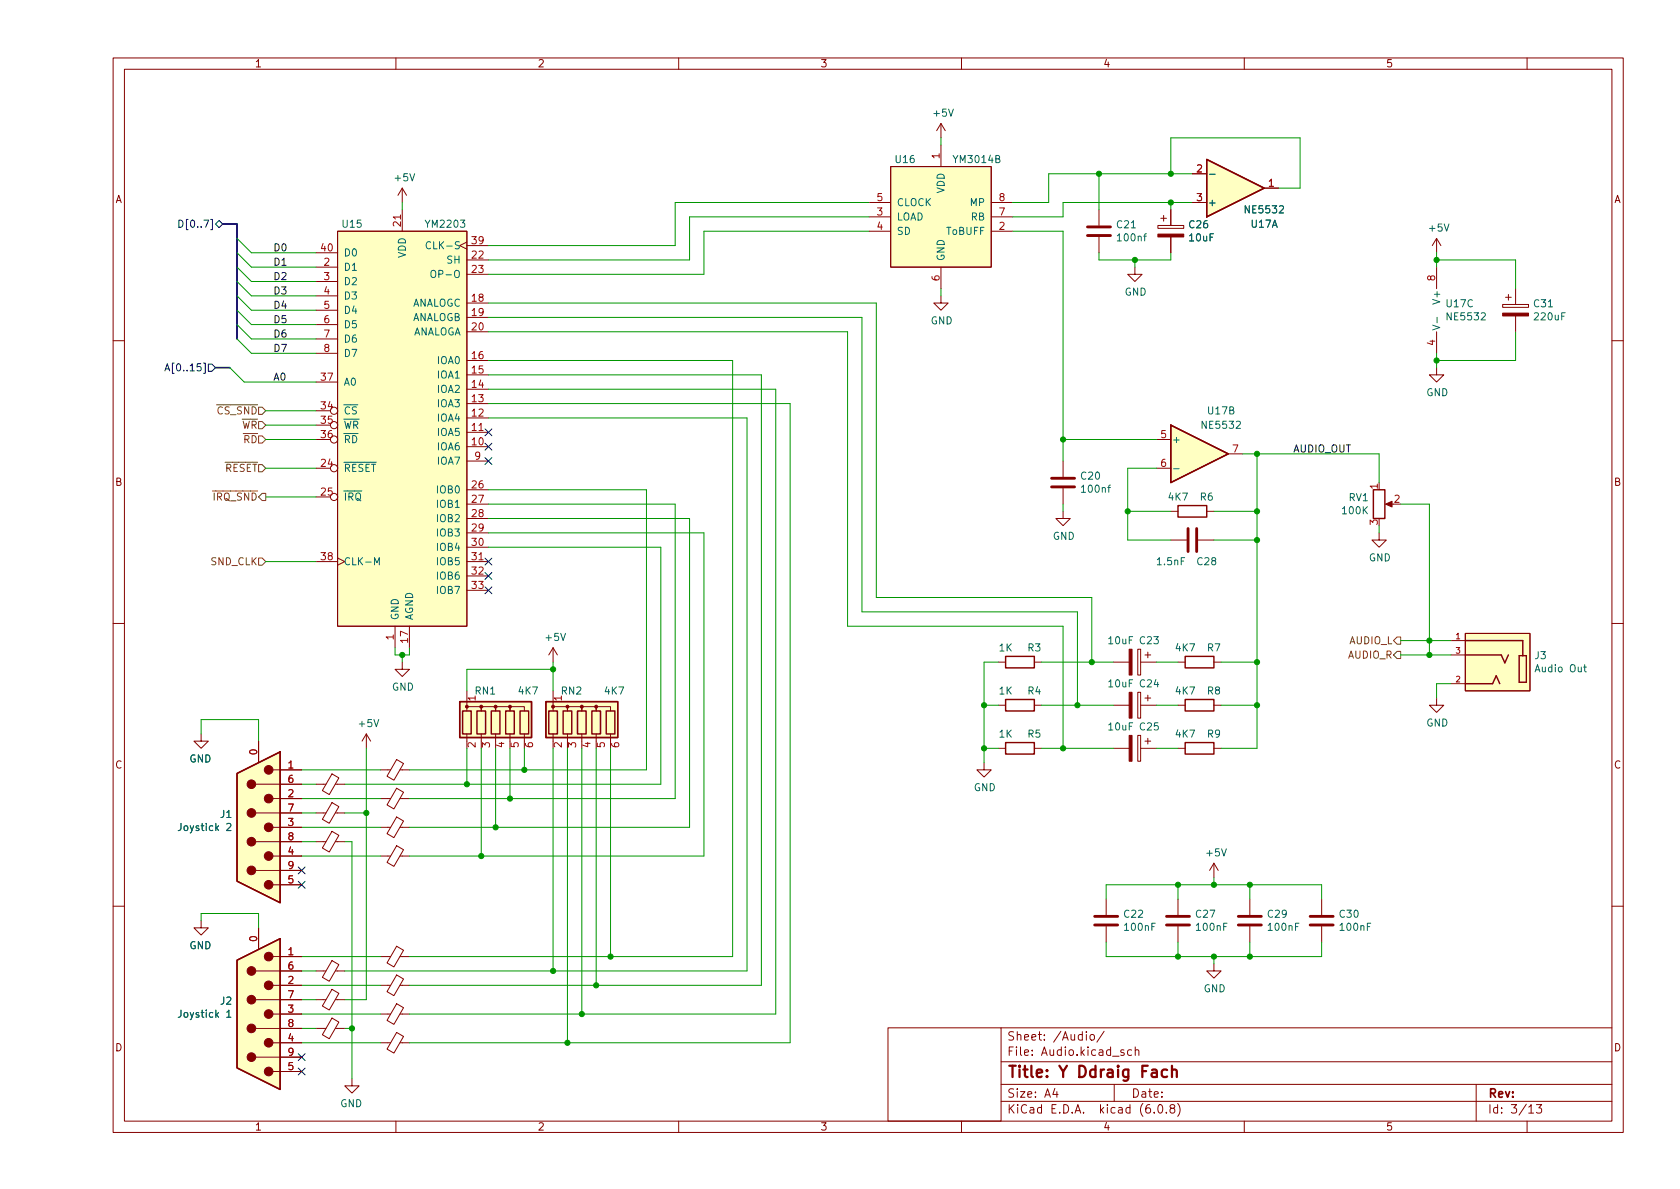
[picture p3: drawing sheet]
<svg xmlns="http://www.w3.org/2000/svg" width="297mm" height="210mm" viewBox="0 0 297 210" stroke-linecap="round" stroke-linejoin="round" font-family="sans-serif">
<g fill="none" stroke="#840000" stroke-width=".18">
<path d="M20 10.2h267v190.1h-267zM22 12.2h263v186.1h-263zM70 10.2v2M120 10.2v2M170 10.2v2M220 10.2v2M270 10.2v2M71.1 33.3v2.5M71.1 37.1v3.8M71.1 33.3l-.7 1.2M71.1 33.3l.8 1.2M153.7 35.8h3.8"/>
<path d="M153.7 38.3h3.8M157.5 29.5h17.8v17.7h-17.8zM166.4 21.8v2.6M166.4 25.6v3.9M166.4 21.8l-.8 1.3M166.4 21.8l.7 1.3M175.3 35.8h3.8M175.3 38.3h3.8M194.3 37.1v2.8M204.7 39.9h4.6v.5h-4.6zM205.2 38.6h1M205.7 38.1v1"/>
<path d="M207 37.1v2.8M210.8 30.7h2.6M210.8 35.8h2.6M223.5 33.3h2.6M55.9 47.2h3.8M55.9 49.8h3.8M55.9 52.3h3.8M55.9 44.7h3.8M55.9 54.9h3.8M55.9 57.4h3.8M55.9 59.9h3.8M59.7 40.9h22.8v69.8h-22.8z"/>
<path d="M82.5 42.8l-1.2 .6 1.2 .7M82.5 53.6h3.9M82.5 56.1h3.9M82.5 58.7h3.9M82.5 46h3.9M82.5 48.5h3.9M82.5 43.4h3.9M153.7 40.9h3.8M166.4 52.3v1.3h1.2l-1.2 1.3-1.3-1.3h1.3M166.4 47.2v3.8M175.3 40.9h3.8M194.3 41.9v2.8"/>
<path d="M200.7 47.2v1.3h1.2l-1.2 1.3-1.3-1.3h1.3M207 41.9v2.8M254 42.2l-.8 1.2M254 42.2v2.5M254 47.2v3.8M254 58.7v3.8M254 42.2l.8 1.2M265.7 53.8h4.6v.6h-4.6zM266.2 52.6h1M266.7 52.1v1M268 51v2.8M268 55.9v2.8"/>
<path d="M20 60.2h2M55.9 77.7h2.5M55.9 72.6h2.5M55.9 75.2h2.5M55.9 67.6h3.8M55.9 62.5h3.8M82.5 79h3.9M82.5 76.4h3.9M82.5 73.9h3.9M82.5 71.4h3.9M82.5 68.8h3.9M82.5 66.3h3.9"/>
<path d="M82.5 63.7h3.9M204.5 77.7h2.5M254 65v1.3h1.3l-1.3 1.3-1.3-1.3h1.3M285 60.2h2M55.9 82.8h2.5M55.9 87.9h2.5M55.9 99.3h3.8M59.7 98.7l1.3 .6-1.3 .6M82.5 86.6h3.9M82.5 89.1h3.9M82.5 91.7h3.9M82.5 94.2h3.9"/>
<path d="M82.5 96.8h3.9M82.5 99.3h3.9M82.5 81.5h3.9M188 90.4v1.3h1.2l-1.2 1.3-1.3-1.3h1.3M188 81.5v2.8M188 86.4v2.7M204.5 82.8h2.5M207 90.4h1.3M207 95.5h2.8M211.8 95.5h2.8M213.4 90.4h1.2M217.2 80.3h2.5"/>
<path d="M243.8 94.2v1.3h1.3l-1.3 1.3-1.2-1.3h1.2M245.4 89.1h1M20 110.2h2M69.8 110.7v3.8M71.1 117.1v1.3h1.3l-1.3 1.2-1.3-1.2h1.3M72.4 110.7v3.8M82.5 101.8h3.9M82.5 104.4h3.9M97.8 114.5l-.8 1.3M97.8 114.5v2.6M97.8 114.5l.8 1.3M176.5 117.1h1.3"/>
<path d="M182.9 117.1h1.2M196.8 117.1h2.8M201.2 114.8h.5v4.6h-.5zM201.7 117.1h2.8M202.4 115.8h1.1M202.9 115.3v1M208.3 117.1h1.2M214.6 117.1h1.3M256.5 113.3h2.6M256.5 115.8h2.6M259.1 112h11.4v10.2h-11.4zM285 110.2h2"/>
<path d="M35.6 129.8v1.3h-1.3l1.3 1.2 1.2-1.2h-1.2M45.2 138.7h8.1M45.7 131.1v3.8M48.3 136.1h5M55.9 138.7h1.7M58.7 136.8l1.2 .8-1.7 2.9-1.2-.7zM59.3 138.7h1.7M64.8 129.8l-.8 1.3M64.8 129.8v2.5M64.8 129.8l.7 1.3M67.3 136.1h1.8M70.1 139.4l1.2 .7-1.7 2.9-1.2-.7z"/>
<path d="M70.1 134.3l1.2 .7-1.7 3-1.2-.7zM70.7 136.1h1.7M82.5 125.7v-.7h2.6v.7v-.7h2.5v.7v-.7h2.6v.7v-.7h2.5v.7M82.5 122.2v2.5M82.5 129.8v1.3M85.1 129.8v1.3M87.6 129.8v1.3M90.2 129.8v1.3M92.7 129.8v1.3M97.8 125.7v-.7h2.5v.7v-.7h2.6v.7v-.7h2.5v.7v-.7h2.5v.7M97.8 122.2v2.5M97.8 129.8v1.3"/>
<path d="M100.3 129.8v1.3M102.9 129.8v1.3M105.4 129.8v1.3M107.9 129.8v1.3M174 134.9v1.2h1.3l-1.3 1.3-1.3-1.3h1.3M176.5 132.3h1.3M176.5 124.7h1.3M182.9 132.3h1.2M182.9 124.7h1.2M196.8 132.3h2.8M196.8 124.7h2.8M201.2 130h.5v4.6h-.5z"/>
<path d="M201.2 122.4h.5v4.6h-.5zM201.7 132.3h2.8M201.7 124.7h2.8M202.4 131.1h1.1M202.4 123.4h1.1M202.9 122.9v1M202.9 130.6v1M208.3 132.3h1.2M208.3 124.7h1.2M214.6 132.3h1.3M214.6 124.7h1.3M254 123.4v1.3h1.3l-1.3 1.3-1.3-1.3h1.3"/>
<path d="M256.5 120.9h2.6M45.2 148.8h8.1M45.2 143.8h8.1M45.2 153.9h8.1M48.3 141.2h5M48.3 146.3h5M48.3 151.4h5M48.3 156.5h5M55.9 148.8h1.7M55.9 143.8h1.7M58.7 147l1.2 .7-1.7 3-1.2-.7zM58.7 141.9l1.2 .7-1.7 3-1.2-.7z"/>
<path d="M59.3 148.8h1.7M59.3 143.8h1.7M67.3 141.2h1.8M67.3 146.3h1.8M67.3 151.4h1.8M70.1 144.5l1.2 .7-1.7 2.9-1.2-.7zM70.1 149.5l1.2 .8-1.7 2.9-1.2-.7zM70.7 141.2h1.7M70.7 146.3h1.7M70.7 151.4h1.7M195.6 159v2.8M208.3 159v2.8"/>
<path d="M214.6 152.6l-.7 1.3M214.6 152.6v2.6M214.6 152.6l.8 1.3M221 159v2.8M233.7 159v2.8M20 160.2h2M35.6 162.8v1.3h-1.3l1.3 1.2 1.2-1.2h-1.2M45.2 176.8h8.1M45.2 171.7h8.1M45.7 164.1v3.8M48.3 179.3h5M48.3 169.2h5"/>
<path d="M48.3 174.2h5M55.9 176.8h1.7M55.9 171.7h1.7M58.7 174.9l1.2 .8-1.7 2.9-1.2-.7zM58.7 169.9l1.2 .7-1.7 2.9-1.2-.7zM59.3 176.8h1.7M59.3 171.7h1.7M67.3 179.3h1.8M67.3 169.2h1.8M67.3 174.2h1.8M70.1 177.5l1.2 .7-1.7 2.9-1.2-.7zM70.1 167.3l1.2 .7-1.7 3-1.2-.7z"/>
<path d="M70.1 172.4l1.2 .7-1.7 3-1.2-.7zM70.7 179.3h1.7M70.7 169.2h1.7M70.7 174.2h1.7M195.6 163.8v2.8M208.3 163.8v2.8M214.6 170.4v1.3h1.3l-1.3 1.3-1.2-1.3h1.2M221 163.8v2.8M233.7 163.8v2.8M285 160.2h2M45.2 181.9h8.1M45.2 186.9h8.1"/>
<path d="M48.3 184.4h5M48.3 189.5h5M55.9 181.9h1.7M58.7 180l1.2 .7-1.7 3-1.2-.7zM59.3 181.9h1.7M62.2 190.7v1.3h-1.2l1.2 1.3 1.3-1.3h-1.3M67.3 184.4h1.8M70 198.3v2M70.1 182.6l1.2 .7-1.7 2.9-1.2-.7zM70.7 184.4h1.7M120 198.3v2M157 181.8h20v16.5h-20z"/>
<path d="M170 198.3v2M177 194.8h108M177 191.8h108M177 187.8h108M177 181.8h108M186.5 192.5l-.4 1h1M186.9 193v1M192.1 182.4v.2M192.1 182.9v1M192.8 183.1l.2-.2 .4 .2 .1 .5-.1 .3h-.4l-.2-.1zM195.2 182.4l-1.3 1.9M197 191.8v3"/>
<path d="M198.7 185.7l-.3-.1-.3 .2 .1 .3 .5 .1v.4h-.6M200.1 185.7l-.5-.1-.2 .3v.4l.1 .3h.6M200.7 185.8l.2-.2 .4 .1 .1 .9M200.7 185.1v1.5M204.1 196.7v.1M204.9 195.4l.2-.1a.81 .81 0 0 1 .6 .7 .81 .81 0 0 1-.3 .8h-.2a.81 .81 0 0 1-.6-.6 .81 .81 0 0 1 .3-.8zM206.2 196.7v.1M207.1 196l-.2-.3v-.2l.2-.2 .5 .1 .1 .2-.1 .2-.6 .2-.1 .3v.4l.2 .1h.5l.1-.3-.1-.4-.2-.1M208.2 195.1a1.72 1.72 0 0 1 0 2.3M220 198.3v2M261 191.8v6.5M270 198.3v2"/>
<path d="M270.3 195.8l.4-.5v1.5M270.3 196.8h.9M271.7 195.3h.9l-.5 .6 .4 .1v.7l-.2 .1h-.4l-.2-.1"/>
<circle cx="59.1" cy="75.2" r=".63"/>
<circle cx="59.1" cy="72.6" r=".63"/>
<circle cx="59.1" cy="77.7" r=".63"/>
<circle cx="59.1" cy="82.8" r=".63"/>
<circle cx="59.1" cy="87.9" r=".63"/>
</g>
<path d="M206.4 189.2l-.6-.1-.4 .4v.6l.2 .3 .2 .1 .6-.1M207.2 189.3a.5 .5 0 0 1 .9 .1v1.1M207.2 188.5v2" fill="none" stroke="#840000" stroke-width=".4"/>
<g fill="#ffffc2" stroke="#ffffc2" stroke-width=".18">
<path d="M259.1 112h11.4v10.2h-11.4z"/>
<path d="M207 75.2l10.2 5.1-10.2 5z"/>
<path d="M59.7 40.9h22.8v69.8h-22.8z"/>
<path d="M213.4 28.2l10.1 5.1-10.1 5z"/>
<path d="M157.5 29.5h17.8v17.7h-17.8z"/>
<path d="M81.3 124.1h12.7v6.3h-12.7z"/>
<path d="M96.5 124.1h12.7v6.3h-12.7z"/>
<path d="M41.9 169.8l7.6-3.8v26.7l-7.6-3.9z"/>
<path d="M41.9 136.8l7.6-3.8v26.6l-7.6-3.8z"/>
</g>
<g fill="none" stroke="#840000" stroke-width=".25">
<path d="M213.4 28.2l10.1 5.1-10.1 5zM207 75.2l10.2 5.1-10.2 5zM208.3 89.4h5.1v2h-5.1zM242.8 86.6h2.1v5.1h-2.1zM177.8 116.1h5.1v2h-5.1zM209.5 116.1h5.1v2h-5.1zM259.1 113.3h10.1v2.6M259.1 115.8h6.3l.7 1.4 .6-1.4M268.6 115.9h1.3v4.7h-1.3zM41.9 136.8l7.6-3.8v26.6l-7.6-3.8zM81.3 124.1h12.7v6.3h-12.7zM81.8 125.7h1.5v4.1h-1.5z"/>
<path d="M84.3 125.7h1.6v4.1h-1.6zM86.9 125.7h1.5v4.1h-1.5zM89.4 125.7h1.5v4.1h-1.5zM91.9 125.7h1.6v4.1h-1.6zM96.5 124.1h12.7v6.3h-12.7zM97 125.7h1.6v4.1h-1.6zM99.6 125.7h1.5v4.1h-1.5zM102.1 125.7h1.5v4.1h-1.5zM104.6 125.7h1.6v4.1h-1.6zM107.2 125.7h1.5v4.1h-1.5zM177.8 123.7h5.1v2h-5.1zM177.8 131.3h5.1v2h-5.1z"/>
<path d="M209.5 131.3h5.1v2h-5.1zM209.5 123.7h5.1v2h-5.1zM259.1 120.9h4.8l.6-1.4 .7 1.4M41.9 169.8l7.6-3.8v26.7l-7.6-3.9z"/>
</g>
<path d="M213.9 30.8h.9M76.1 42.9a.6 .6 0 0 0-.8 .4 .6 .6 0 0 0 .6 .7l.2-.1M76.4 47.9l.1-.1a.43 .43 0 0 1 .5 .4v.5a.42 .42 0 0 1-.4 .4 .42 .42 0 0 1-.4-.4v-.5zM253.3 57.5l1.3 .4-1.3 .4M254.1 56.1v1M66.2 99.9v-1.3l.4 .9 .5-.9v1.3M207.5 82.9h1M280 118h.5M280.2 117.5v1.1l.3 .2M40.1 145.7l.5-.1 .2 .4-.8 .9h.8M40.1 179l.4-.4v1.3M40.1 179.9h.7" fill="none" stroke="#006464" stroke-width=".18"/>
<g fill="#840000" stroke="#840000" stroke-width=".18">
<path d="M199.6 130h.6v4.6h-.6z"/>
<path d="M245 89.1l1.1-.5v1.1z"/>
<path d="M204.7 41.4h4.6v.5h-4.6z"/>
<path d="M265.7 55.4h4.6v.5h-4.6z"/>
<path d="M199.6 114.8h.6v4.6h-.6z"/>
<path d="M199.6 122.4h.6v4.6h-.6z"/>
<circle cx="82.5" cy="125" r=".25"/>
<circle cx="85.1" cy="125" r=".25"/>
<circle cx="87.6" cy="125" r=".25"/>
<circle cx="90.2" cy="125" r=".25"/>
<circle cx="97.8" cy="125" r=".25"/>
<circle cx="100.3" cy="125" r=".25"/>
<circle cx="102.9" cy="125" r=".25"/>
<circle cx="105.4" cy="125" r=".25"/>
<circle cx="47.5" cy="169.2" r=".76"/>
<circle cx="47.5" cy="174.2" r=".76"/>
<circle cx="47.5" cy="179.3" r=".76"/>
<circle cx="47.5" cy="184.4" r=".76"/>
<circle cx="47.5" cy="189.5" r=".76"/>
<circle cx="44.4" cy="171.7" r=".76"/>
<circle cx="44.4" cy="176.8" r=".76"/>
<circle cx="44.4" cy="181.9" r=".76"/>
<circle cx="44.4" cy="186.9" r=".76"/>
<circle cx="47.5" cy="136.1" r=".76"/>
<circle cx="47.5" cy="141.2" r=".76"/>
<circle cx="47.5" cy="146.3" r=".76"/>
<circle cx="47.5" cy="151.4" r=".76"/>
<circle cx="47.5" cy="156.5" r=".76"/>
<circle cx="44.4" cy="138.7" r=".76"/>
<circle cx="44.4" cy="143.8" r=".76"/>
<circle cx="44.4" cy="148.8" r=".76"/>
<circle cx="44.4" cy="153.9" r=".76"/>
</g>
<g fill="none" stroke="#840000" stroke-width=".51">
<path d="M192.3 41.7h4M192.3 40.1h4M185.9 86.1h4.1M185.9 84.6h4.1M210.1 93.5v4M211.6 93.5v4M193.5 163.6h4.1M193.5 162h4.1M206.2 163.6h4.1M206.2 162h4.1M218.9 163.6h4.1M218.9 162h4.1"/>
<path d="M231.6 163.6h4.1M231.6 162h4.1"/>
</g>
<path d="M45.7 98.7h.7l.6 .6-.6 .6h-.7zM247 115.2h.6v1.3h-.6l-.6-.7zM247 112.6h.6v1.3h-.6l-.6-.6z" fill="none" stroke="#725600" stroke-width=".18"/>
<g fill="none" stroke="#000084" stroke-width=".18">
<path d="M31.6 38.9a.64 .64 0 0 1 .8 .7 .64 .64 0 0 1-.8 .6zM38.1 39.6l.6-.6 .7 .6-.7 .7zM29.2 65.6l.4-1.3 .4 1.3M29.3 65.2h.6M36.8 64.4h.7l.6 .6-.6 .7h-.7zM85.8 78.4l1.2 1.2M85.8 75.8l1.2 1.3M87 78.4l-1.2 1.2M87 75.8l-1.2 1.3M85.8 98.7l1.2 1.2M85.8 80.9l1.2 1.2M87 98.7l-1.2 1.2"/>
<path d="M87 80.9l-1.2 1.2M85.8 101.2l1.2 1.3M85.8 103.8l1.2 1.2M87 101.2l-1.2 1.3M87 103.8l-1.2 1.2M52.7 153.3l1.2 1.2M52.7 155.8l1.2 1.3M53.9 153.3l-1.2 1.2M53.9 155.8l-1.2 1.3M52.7 188.9l1.2 1.2M52.7 186.3l1.2 1.2M53.9 188.9l-1.2 1.2"/>
<path d="M53.9 186.3l-1.2 1.2"/>
</g>
<path d="M39.4 39.6h2.5v20.3M38.1 65h2.5" fill="none" stroke="#000084" stroke-width=".3"/>
<g fill="none" stroke="#009600" stroke-width=".18">
<path d="M71.1 35.8v1.3M153.7 38.3h-31.8v7.7h-35.5M153.7 35.8h-34.3v7.6h-33M166.4 24.4v1.2M194.3 30.7v6.4M207 30.7v-6.3h22.9v8.9h-3.8M207 35.8v1.3M210.8 35.8h-22.8v2.5h-8.9M210.8 30.7h-25.4v5.1h-6.3M41.9 44.7l2.5 2.5h11.5M41.9 49.8l2.5 2.5h11.5M41.9 47.2l2.5 2.6h11.5"/>
<path d="M41.9 42.2l2.5 2.5h11.5M41.9 57.4l2.5 2.5h11.5M41.9 59.9l2.5 2.6h11.5M41.9 54.9l2.5 2.5h11.5M41.9 52.3l2.5 2.6h11.5M86.4 58.7h63.5v52h38.1v21.6M86.4 53.6h68.5v52.1h38.1v11.4M86.4 56.1h66v52.1h38.1v16.5M153.7 40.9h-29.2v7.6h-38.1M166.4 51v1.3M179.1 40.9h8.9v40.6M194.3 44.7v1.3h12.7v-1.3"/>
<path d="M200.7 46v1.2M254 46h14v5M254 44.7v2.5M268 58.7v5h-14M40.6 65l2.6 2.6h12.7M47 77.7h8.9M47 72.6h8.9M47 75.2h8.9M86.4 63.7h43.1v105.5h-57.1M86.4 66.3h48.2v107.9h-62.2M86.4 73.9h45.7v97.8h-71.1M86.4 71.4h53.3v113h-67.3"/>
<path d="M86.4 68.8h50.8v110.5h-64.8M188 77.7h16.5M254 62.5v2.5M47 82.8h8.9M47 99.3h8.9M47 87.9h8.9M86.4 94.2h38.1v57.2h-52.1M86.4 86.6h27.9v49.5h-41.9M86.4 89.1h33v52.1h-47M86.4 91.7h35.5v54.6h-49.5M86.4 96.8h30.4v41.9h-55.8M188 89.1v1.3"/>
<path d="M199.4 90.4h7.6M204.5 82.8h-5.1v12.7h7.6M214.6 95.5h7.6M214.6 90.4h7.6M219.7 80.3h24.1v5M222.2 80.3v52h-6.3M243.8 93v1.2M247.6 89.1h5.1v26.7M69.8 114.5v1.3h2.6v-1.3M71.1 115.8v1.3M97.8 118.4h-15.3v3.8M97.8 117.1v5.1"/>
<path d="M176.5 117.1h-2.5v17.8M184.1 117.1h12.7M204.5 117.1h3.8M215.9 117.1h6.3M247.6 113.3h8.9M247.6 115.8h8.9M35.6 129.8v-2.6h10.1v3.9M53.3 136.1h14M53.3 138.7h2.6M64.8 132.3v44.5h-3.8M82.5 132.3v6.4M85.1 132.3v19.1"/>
<path d="M87.6 132.3v14M90.2 132.3v8.9M92.7 132.3v3.8M97.8 132.3v39.4M100.3 132.3v52.1M102.9 132.3v47M105.4 132.3v41.9M107.9 132.3v36.9M174 132.3h2.5M174 124.7h2.5M184.1 132.3h12.7M184.1 124.7h12.7"/>
<path d="M204.5 132.3h3.8M204.5 124.7h3.8M215.9 124.7h6.3M256.5 120.9h-2.5v2.5M53.3 151.4h14M53.3 141.2h14M53.3 146.3h14M53.3 148.8h2.6M53.3 143.8h2.6M61 148.8h1.2v41.9M61 143.8h3.8M195.6 159v-2.5h38.1v2.5"/>
<path d="M208.3 156.5v2.5M214.6 155.2v1.3M221 156.5v2.5M35.6 162.8v-1.3h10.1v2.6M53.3 169.2h14M53.3 174.2h14M53.3 171.7h2.6M53.3 179.3h14M53.3 176.8h2.6M195.6 166.6v2.6h38.1v-2.6M208.3 166.6v2.6M214.6 169.2v1.2"/>
<path d="M221 166.6v2.6M53.3 184.4h14M53.3 181.9h2.6M61 181.9h1.2"/>
</g>
<g fill="#009600" stroke="#009600" stroke-width=".18">
<circle cx="188" cy="77.7" r=".46"/>
<circle cx="199.4" cy="90.4" r=".46"/>
<circle cx="174" cy="132.3" r=".46"/>
<circle cx="174" cy="124.7" r=".46"/>
<circle cx="222.2" cy="124.7" r=".46"/>
<circle cx="222.2" cy="117.1" r=".46"/>
<circle cx="188" cy="132.3" r=".46"/>
<circle cx="193" cy="117.1" r=".46"/>
<circle cx="190.5" cy="124.7" r=".46"/>
<circle cx="254" cy="63.7" r=".46"/>
<circle cx="222.2" cy="80.3" r=".46"/>
<circle cx="252.7" cy="113.3" r=".46"/>
<circle cx="222.2" cy="95.5" r=".46"/>
<circle cx="222.2" cy="90.4" r=".46"/>
<circle cx="252.7" cy="115.8" r=".46"/>
<circle cx="254" cy="46" r=".46"/>
<circle cx="214.6" cy="169.2" r=".46"/>
<circle cx="221" cy="169.2" r=".46"/>
<circle cx="221" cy="156.5" r=".46"/>
<circle cx="214.6" cy="156.5" r=".46"/>
<circle cx="208.3" cy="156.5" r=".46"/>
<circle cx="208.3" cy="169.2" r=".46"/>
<circle cx="200.7" cy="46" r=".46"/>
<circle cx="194.3" cy="30.7" r=".46"/>
<circle cx="207" cy="35.8" r=".46"/>
<circle cx="207" cy="30.7" r=".46"/>
<circle cx="105.4" cy="174.2" r=".46"/>
<circle cx="100.3" cy="184.4" r=".46"/>
<circle cx="102.9" cy="179.3" r=".46"/>
<circle cx="62.2" cy="181.9" r=".46"/>
<circle cx="85.1" cy="151.4" r=".46"/>
<circle cx="87.6" cy="146.3" r=".46"/>
<circle cx="64.8" cy="143.8" r=".46"/>
<circle cx="82.5" cy="138.7" r=".46"/>
<circle cx="90.2" cy="141.2" r=".46"/>
<circle cx="92.7" cy="136.1" r=".46"/>
<circle cx="71.1" cy="115.8" r=".46"/>
<circle cx="97.8" cy="118.4" r=".46"/>
<circle cx="97.8" cy="171.7" r=".46"/>
<circle cx="107.9" cy="169.2" r=".46"/>
</g>
<text font-size="2.8" fill="#840000" x="178" y="190.6">Title: Y Ddraig Fach</text>
<g font-size="2.1" fill="#840000">
<text x="178" y="184">Sheet: /Audio/</text>
<text x="178" y="186.7">File: Audio.kicad_sch</text>
<text x="178" y="196.9">KiCad E.D.A. kicad (6.0.8)</text>
<text x="178" y="194.1">Size: A4</text>
<text x="200" y="194.1">Date:</text>
<text x="263" y="194.1">Rev:</text>
<text x="263" y="196.9">Id: 3/13</text>
</g>
<g font-size="1.8" fill="#840000">
<text x="45" y="11.9">1</text>
<text x="95" y="11.9">2</text>
<text x="145" y="11.9">3</text>
<text x="195" y="11.9">4</text>
<text x="245" y="11.9">5</text>
<text x="20.3" y="35.9">A</text>
<text x="285.3" y="35.9">A</text>
<text x="20.3" y="85.9">B</text>
<text x="285.3" y="85.9">B</text>
<text x="20.3" y="135.9">C</text>
<text x="285.3" y="135.9">C</text>
<text x="20.3" y="185.9">D</text>
<text x="285.3" y="185.9">D</text>
<text x="45" y="199.9">1</text>
<text x="95" y="199.9">2</text>
<text x="145" y="199.9">3</text>
<text x="195" y="199.9">4</text>
<text x="245" y="199.9">5</text>
</g>
<g font-size="1.8" fill="#006464">
<text x="165.2" y="20.6">+5V</text>
<text x="158.4" y="28.8">U16</text>
<text x="168.8" y="28.8">YM3014B</text>
<text x="69.9" y="32">+5V</text>
<text x="167" y="34.2" transform="rotate(-90 167 34.2)">VDD</text>
<text x="60.6" y="40.3">U15</text>
<text x="75.4" y="40.3">YM2203</text>
<text x="158.5" y="39">LOAD</text>
<text x="158.5" y="41.5">SD</text>
<text x="158.5" y="36.4">CLOCK</text>
<text x="167.4" y="41.5">ToBUFF</text>
<text x="171.6" y="36.4">MP</text>
<text x="171.7" y="39">RB</text>
<text x="197.5" y="40.4">C21</text>
<text x="210.3" y="40.4">C26</text>
<text x="213.5" y="36.4">+</text>
<text x="220.3" y="37.7">NE5532</text>
<text x="221.3" y="40.3">U17A</text>
<text x="252.8" y="40.9">+5V</text>
<text x="60.7" y="47.9">D1</text>
<text x="60.7" y="45.3">D0</text>
<text x="71.8" y="45.6" transform="rotate(-90 71.8 45.6)">VDD</text>
<text x="76.1" y="44.1">CLK-S</text>
<text x="79.1" y="46.6">SH</text>
<text x="167" y="46.2" transform="rotate(-90 167 46.2)">GND</text>
<text x="197.8" y="42.7">100nf</text>
<text x="210.4" y="42.7">10uF</text>
<text x="60.7" y="50.4">D2</text>
<text x="60.7" y="53">D3</text>
<text x="77" y="49.1">OP-O</text>
<text x="198.8" y="52.3">GND</text>
<text x="254.6" y="53.4" transform="rotate(-90 254.6 53.4)">V+</text>
<text x="60.7" y="55.5">D4</text>
<text x="60.7" y="58">D5</text>
<text x="72.6" y="54.2">ANALOGC</text>
<text x="72.6" y="56.8">ANALOGB</text>
<text x="72.6" y="59.3">ANALOGA</text>
<text x="164.5" y="57.3">GND</text>
<text x="255.8" y="54.3">U17C</text>
<text x="256" y="56.6">NE5532</text>
<text x="271.3" y="54.3">C31</text>
<text x="271.4" y="56.6">220uF</text>
<text x="60.7" y="60.6">D6</text>
<text x="60.7" y="63.1">D7</text>
<text x="77.4" y="64.4">IOA0</text>
<text x="60.7" y="68.2">A0</text>
<text x="77.4" y="69.5">IOA2</text>
<text x="77.4" y="66.9">IOA1</text>
<text x="252.2" y="70">GND</text>
<text x="60.7" y="73.3">~{CS}</text>
<text x="60.7" y="75.8">~{WR}</text>
<text x="77.4" y="77.1">IOA5</text>
<text x="77.4" y="74.5">IOA4</text>
<text x="77.4" y="72">IOA3</text>
<text x="212.7" y="75.8">NE5532</text>
<text x="213.6" y="73.3">U17B</text>
<text x="60.7" y="83.4">~{RESET}</text>
<text x="60.7" y="78.4">~{RD}</text>
<text x="77.4" y="79.6">IOA6</text>
<text x="77.4" y="82.2">IOA7</text>
<text x="207.1" y="78.4">+</text>
<text x="60.7" y="88.5">~{IRQ}</text>
<text x="77.4" y="87.2">IOB0</text>
<text x="77.4" y="89.8">IOB1</text>
<text x="191.2" y="84.8">C20</text>
<text x="191.4" y="87.1">100nf</text>
<text x="206.7" y="88.5">4K7</text>
<text x="212.2" y="88.5">R6</text>
<text x="238.5" y="88.6">RV1</text>
<text x="77.4" y="92.3">IOB2</text>
<text x="77.4" y="94.9">IOB3</text>
<text x="186.1" y="95.4">GND</text>
<text x="237.4" y="90.9">100K</text>
<text x="60.7" y="99.9">CLK-M</text>
<text x="77.4" y="97.4">IOB4</text>
<text x="77.4" y="99.9">IOB5</text>
<text x="204.7" y="99.9">1.5nF</text>
<text x="211.7" y="99.9">C28</text>
<text x="242" y="99.3">GND</text>
<text x="77.4" y="102.5">IOB6</text>
<text x="77.4" y="105">IOB7</text>
<text x="70.5" y="109.7" transform="rotate(-90 70.5 109.7)">GND</text>
<text x="73" y="109.7" transform="rotate(-90 73 109.7)">AGND</text>
<text x="96.6" y="113.3">+5V</text>
<text x="196.1" y="113.9">10uF</text>
<text x="201.6" y="113.9">C23</text>
<text x="176.7" y="115.2">1K</text>
<text x="181.7" y="115.2">R3</text>
<text x="207.9" y="115.2">4K7</text>
<text x="213.5" y="115.2">R7</text>
<text x="271.4" y="116.6">J3</text>
<text x="271.7" y="118.9">Audio Out</text>
<text x="69.3" y="122.1">GND</text>
<text x="84" y="122.8">RN1</text>
<text x="91.7" y="122.8">4K7</text>
<text x="99.3" y="122.8">RN2</text>
<text x="107" y="122.8">4K7</text>
<text x="176.7" y="122.8">1K</text>
<text x="181.7" y="122.8">R4</text>
<text x="196.1" y="121.5">10uF</text>
<text x="201.6" y="121.5">C24</text>
<text x="207.9" y="122.8">4K7</text>
<text x="213.5" y="122.8">R8</text>
<text x="63.6" y="128.6">+5V</text>
<text x="176.7" y="130.4">1K</text>
<text x="181.7" y="130.4">R5</text>
<text x="196.1" y="129.2">10uF</text>
<text x="201.6" y="129.2">C25</text>
<text x="207.9" y="130.4">4K7</text>
<text x="213.5" y="130.4">R9</text>
<text x="252.2" y="128.5">GND</text>
<text x="33.5" y="134.8">GND</text>
<text x="172.2" y="139.9">GND</text>
<text x="31.9" y="146.9">Joystick 2</text>
<text x="39" y="144.6">J1</text>
<text x="213.4" y="151.4">+5V</text>
<text x="33.5" y="167.8">GND</text>
<text x="198.8" y="162.3">C22</text>
<text x="199" y="164.6">100nF</text>
<text x="211.5" y="162.3">C27</text>
<text x="211.7" y="164.6">100nF</text>
<text x="224.2" y="162.3">C29</text>
<text x="224.4" y="164.6">100nF</text>
<text x="236.9" y="162.3">C30</text>
<text x="237.1" y="164.6">100nF</text>
<text x="31.9" y="180">Joystick 1</text>
<text x="39" y="177.6">J2</text>
<text x="212.8" y="175.5">GND</text>
<text x="60.1" y="195.8">GND</text>
</g>
<g font-size="1.8" fill="#a90000">
<text x="166.1" y="28" transform="rotate(-90 166.1 28)">1</text>
<text x="155.1" y="35.6">5</text>
<text x="176.7" y="35.6">8</text>
<text x="211.6" y="30.5">2</text>
<text x="211.6" y="35.6">3</text>
<text x="224.3" y="33">1</text>
<text x="70.9" y="40" transform="rotate(-90 70.9 40)">21</text>
<text x="155.1" y="38.1">3</text>
<text x="155.1" y="40.6">4</text>
<text x="176.7" y="40.6">2</text>
<text x="176.7" y="38.1">7</text>
<text x="56.8" y="44.4">40</text>
<text x="57.3" y="47">2</text>
<text x="83.5" y="45.7">22</text>
<text x="83.5" y="43.2">39</text>
<text x="57.3" y="49.5">3</text>
<text x="57.3" y="52.1">4</text>
<text x="83.5" y="53.3">18</text>
<text x="83.5" y="48.3">23</text>
<text x="166.1" y="49.6" transform="rotate(-90 166.1 49.6)">6</text>
<text x="253.7" y="49.6" transform="rotate(-90 253.7 49.6)">8</text>
<text x="57.3" y="54.6">5</text>
<text x="57.3" y="57.1">6</text>
<text x="57.3" y="59.7">7</text>
<text x="83.5" y="55.9">19</text>
<text x="83.5" y="58.4">20</text>
<text x="57.3" y="62.2">8</text>
<text x="83.5" y="63.5">16</text>
<text x="253.7" y="61.1" transform="rotate(-90 253.7 61.1)">4</text>
<text x="56.8" y="67.3">37</text>
<text x="83.5" y="71.1">13</text>
<text x="83.5" y="68.6">14</text>
<text x="83.5" y="66">15</text>
<text x="56.8" y="72.4">34</text>
<text x="56.8" y="74.9">35</text>
<text x="56.8" y="77.5">36</text>
<text x="83.5" y="76.2">11</text>
<text x="83.5" y="73.7">12</text>
<text x="205.2" y="77.5">5</text>
<text x="56.8" y="82.5">24</text>
<text x="83.5" y="78.7">10</text>
<text x="84" y="81.3">9</text>
<text x="205.2" y="82.5">6</text>
<text x="217.9" y="80">7</text>
<text x="56.8" y="87.6">25</text>
<text x="83.5" y="86.4">26</text>
<text x="83.5" y="88.9">27</text>
<text x="243.6" y="86.5" transform="rotate(-90 243.6 86.5)">1</text>
<text x="246.5" y="88.9">2</text>
<text x="83.5" y="91.4">28</text>
<text x="83.5" y="94">29</text>
<text x="243.6" y="92.8" transform="rotate(-90 243.6 92.8)">3</text>
<text x="56.8" y="99.1">38</text>
<text x="83.5" y="96.5">30</text>
<text x="83.5" y="99.1">31</text>
<text x="83.5" y="101.6">32</text>
<text x="83.5" y="104.1">33</text>
<text x="69.6" y="113.1" transform="rotate(-90 69.6 113.1)">1</text>
<text x="72.1" y="113.6" transform="rotate(-90 72.1 113.6)">17</text>
<text x="84.1" y="123.9" transform="rotate(-90 84.1 123.9)">1</text>
<text x="99.3" y="123.9" transform="rotate(-90 99.3 123.9)">1</text>
<text x="45.5" y="133.5" transform="rotate(-90 45.5 133.5)">0</text>
<text x="50.9" y="135.9">1</text>
<text x="84.1" y="132.2" transform="rotate(-90 84.1 132.2)">2</text>
<text x="86.6" y="132.2" transform="rotate(-90 86.6 132.2)">3</text>
<text x="89.2" y="132.2" transform="rotate(-90 89.2 132.2)">4</text>
<text x="91.7" y="132.2" transform="rotate(-90 91.7 132.2)">5</text>
<text x="94.2" y="132.2" transform="rotate(-90 94.2 132.2)">6</text>
<text x="99.3" y="132.2" transform="rotate(-90 99.3 132.2)">2</text>
<text x="101.9" y="132.2" transform="rotate(-90 101.9 132.2)">3</text>
<text x="104.4" y="132.2" transform="rotate(-90 104.4 132.2)">4</text>
<text x="106.9" y="132.2" transform="rotate(-90 106.9 132.2)">5</text>
<text x="109.5" y="132.2" transform="rotate(-90 109.5 132.2)">6</text>
<text x="50.9" y="141">2</text>
<text x="50.9" y="138.4">6</text>
<text x="50.9" y="143.5">7</text>
<text x="50.9" y="146">3</text>
<text x="50.9" y="148.6">8</text>
<text x="50.9" y="151.1">4</text>
<text x="50.9" y="153.7">9</text>
<text x="50.9" y="156.2">5</text>
<text x="45.5" y="166.5" transform="rotate(-90 45.5 166.5)">0</text>
<text x="50.9" y="168.9">1</text>
<text x="50.9" y="174">2</text>
<text x="50.9" y="171.4">6</text>
<text x="50.9" y="179.1">3</text>
<text x="50.9" y="176.5">7</text>
<text x="50.9" y="184.1">4</text>
<text x="50.9" y="181.6">8</text>
<text x="50.9" y="189.2">5</text>
<text x="50.9" y="186.7">9</text>
</g>
<g font-size="1.8" fill="#000084">
<text x="32.6" y="40.3">D[0..7]</text>
<text x="30.3" y="65.7">A[0..15]</text>
</g>
<g font-size="1.8" fill="#0f0f0f">
<text x="48.3" y="47">D1</text>
<text x="48.3" y="44.4">D0</text>
<text x="48.3" y="52.1">D3</text>
<text x="48.3" y="49.5">D2</text>
<text x="48.3" y="59.7">D6</text>
<text x="48.3" y="57.1">D5</text>
<text x="48.3" y="54.6">D4</text>
<text x="48.3" y="62.2">D7</text>
<text x="48.3" y="67.3">A0</text>
<text x="228.6" y="80">AUDIO_OUT</text>
</g>
<g font-size="1.8" fill="#725600">
<text x="37.1" y="73.3">~{CS_SND}</text>
<text x="41.3" y="75.8">~{WR}</text>
<text x="38.3" y="83.4">~{RESET}</text>
<text x="41.7" y="78.4">~{RD}</text>
<text x="36.4" y="88.5">~{IRQ_SND}</text>
<text x="37.3" y="99.9">SND_CLK</text>
<text x="238.5" y="113.9">AUDIO_L</text>
<text x="238.3" y="116.5">AUDIO_R</text>
</g>
<g font-size="1.4" fill="#a90000">
<text x="257.4" y="113">1</text>
<text x="257.4" y="115.6">3</text>
<text x="257.4" y="120.6">2</text>
</g>
</svg>
